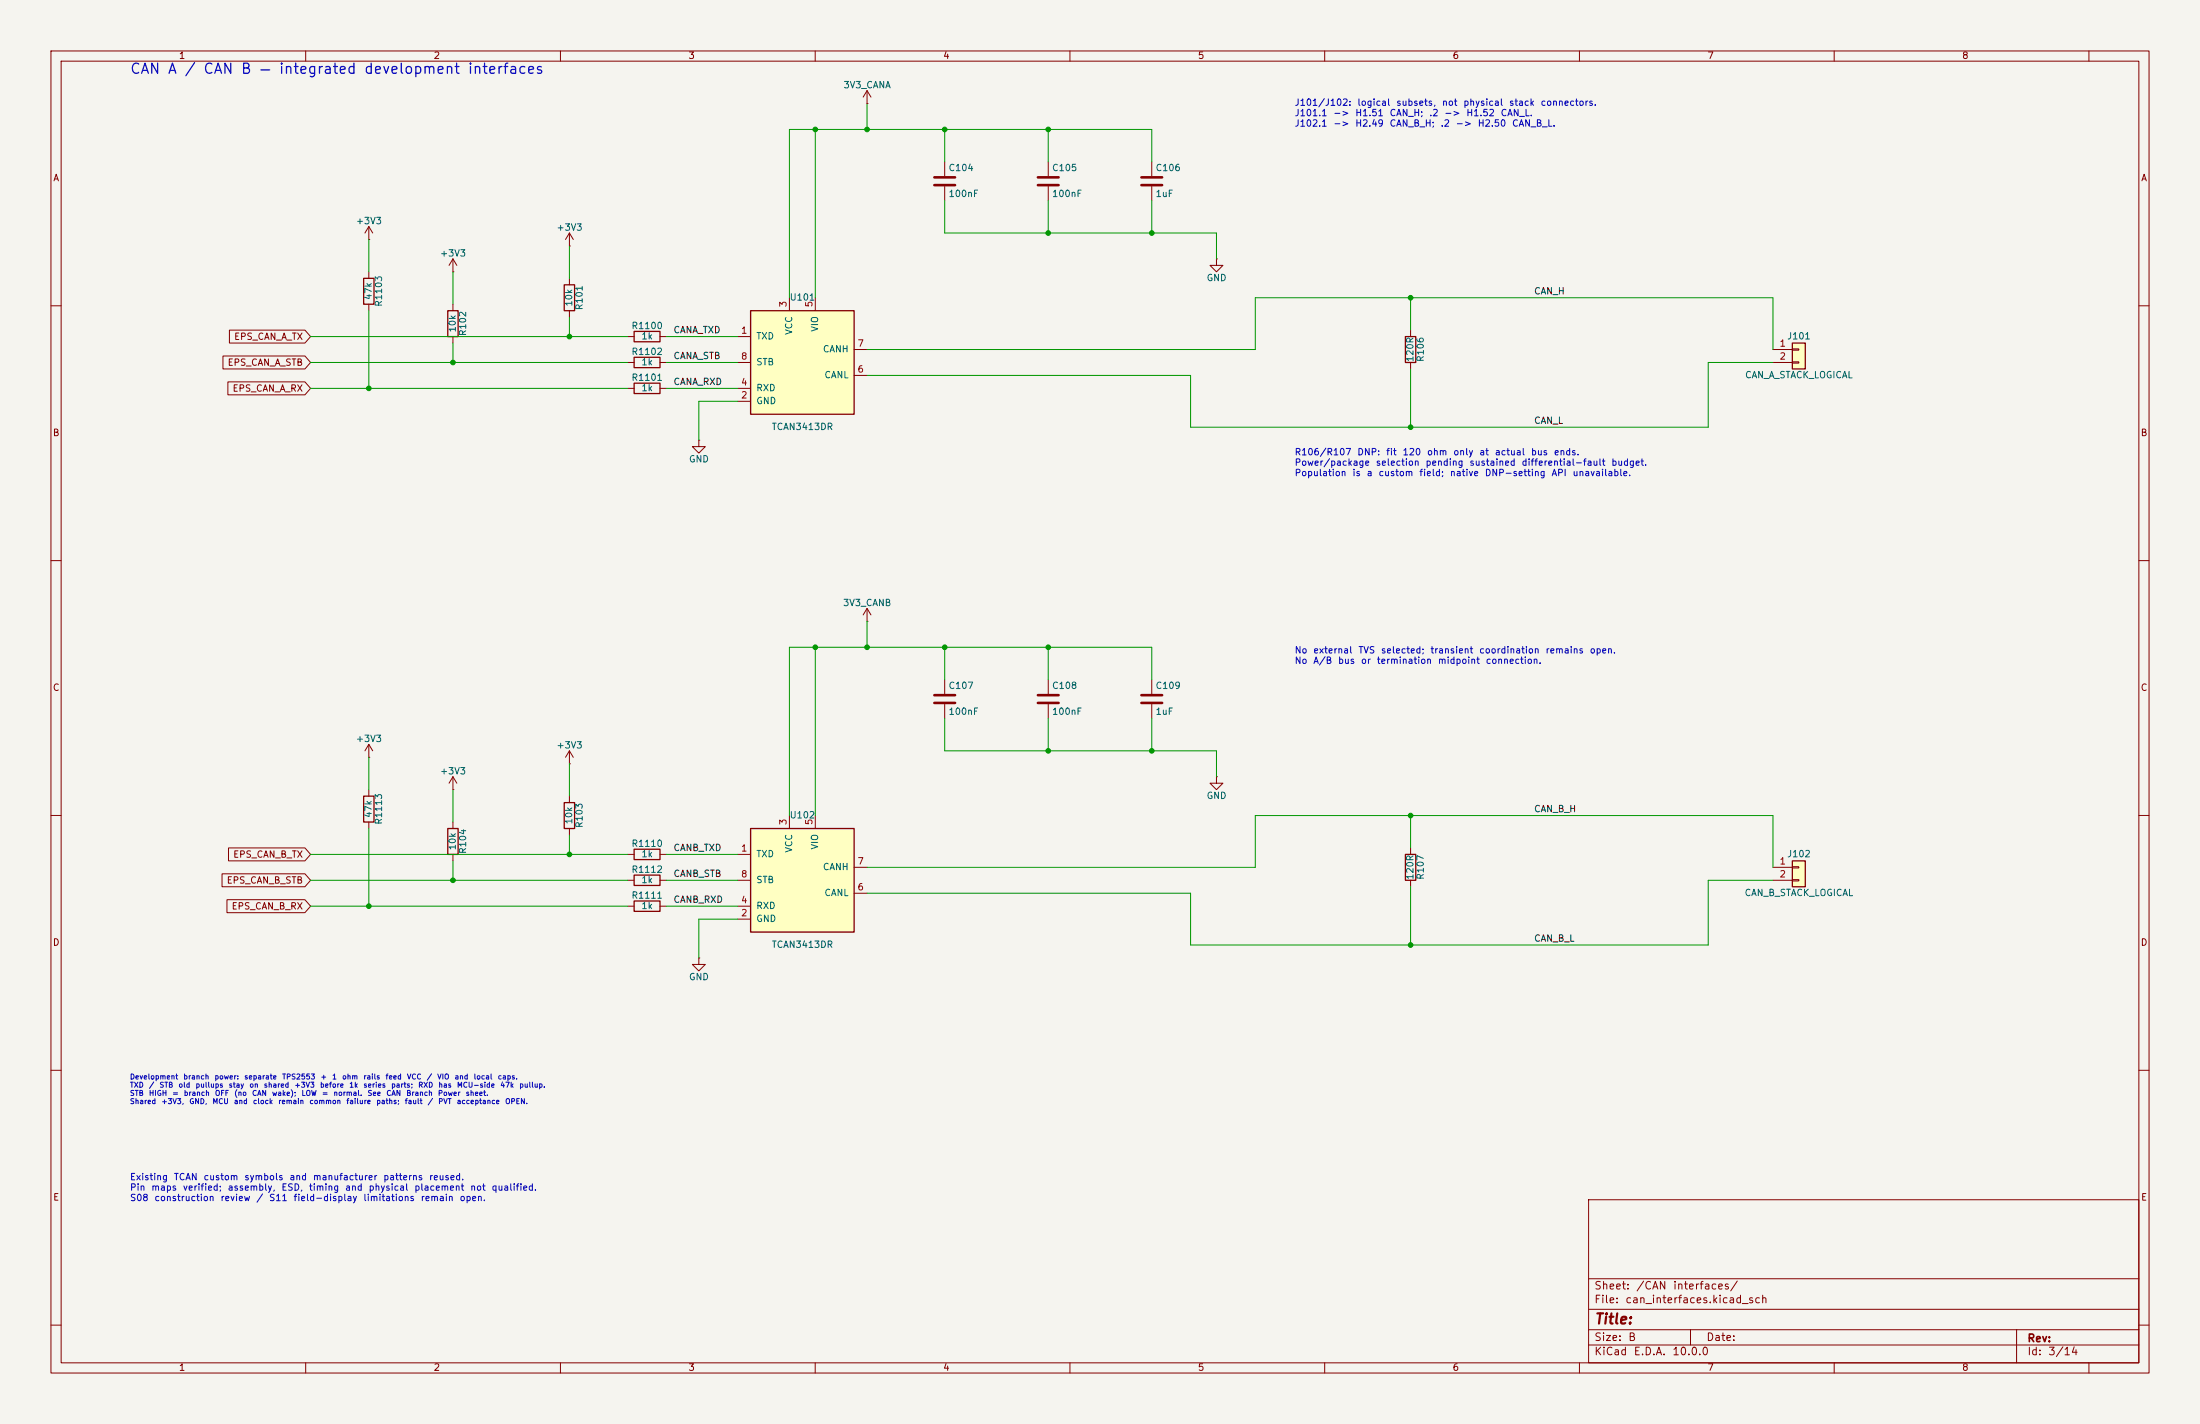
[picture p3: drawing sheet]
<svg xmlns="http://www.w3.org/2000/svg" width="432mm" height="279mm" viewBox="0 0 432 279" stroke-linecap="round" stroke-linejoin="round" font-family="sans-serif">
<path d="M0 0h431.8v279.4h-431.8z" fill="#f5f4ef" stroke="#f5f4ef" stroke-width=".2"/>
<g fill="none" stroke="#840000" stroke-width=".2">
<path d="M10 10h411.8v259.4h-411.8zM12 12h407.8v255.4h-407.8zM60 10v2M110 10v2M160 10v2M210 10v2M260 10v2M310 10v2M360 10v2M410 10v2M185.4 31.8v2.7M185.4 36.6v2.8"/>
<path d="M205.7 31.8v2.7M205.7 36.6v2.8M72.4 47h.1M72.4 44.5v2.5M72.4 53.3v1.3M72.4 59.7v1.3M72.4 44.5l-.8 1.2M72.4 44.5l.8 1.2M88.9 53.3h.1M88.9 50.8l-.8 1.3M88.9 50.8l.8 1.3M88.9 50.8v2.5"/>
<path d="M111.8 48.3h.1M111.8 45.7l-.8 1.3M111.8 45.7l.7 1.3M111.8 45.7v2.6M111.8 54.6v1.3M10 60h2M111.8 61v1.2M123.2 66h1.3M129.5 66h1.3M276.9 64.8v1.2M276.9 71.1v1.3M419.8 60h2"/>
<path d="M10 110h2M170.2 119.4l-.8 1.3M170.2 119.4l.7 1.3M170.2 119.4v2.5M419.8 110h2M170.2 121.9h.1M10 160h2M72.4 154.9v1.3M419.8 160h2M72.4 161.3v1.3M10 210h2M419.8 210h2"/>
<path d="M311.8 235.4h108v32h-108zM10 260h2M311.8 256.9h108M311.8 250.9h108M419.8 260h2M60 267.4v2M110 267.4v2M160 267.4v2M210 267.4v2M260 267.4v2M310 267.4v2M311.8 263.9h108"/>
<path d="M311.8 260.9h108M331.8 260.9v3M360 267.4v2M395.8 260.9v6.5M410 267.4v2"/>
</g>
<path d="M71.4 54.6h2v5.1h-2zM110.7 55.9h2.1v5.1h-2.1zM124.5 65h5v2.1h-5zM275.8 66h2.1v5.1h-2.1zM71.4 156.2h2v5.1h-2z" fill="none" stroke="#840000" stroke-width=".25"/>
<path d="M183.4 34.8h4.1M183.4 36.3h4.1M203.7 34.8h4.1M203.7 36.3h4.1" fill="none" stroke="#840000" stroke-width=".51"/>
<path d="M147.3 61h20.3v20.3h-20.3z" fill="#ffffc2"/>
<path d="M87.9 61h2v5h-2zM147.3 61h20.3v20.3h-20.3zM110.7 157.5h2.1v5.1h-2.1zM124.5 171.7h5v2h-5zM124.5 166.6h5v2.1h-5zM124.5 176.8h5v2h-5z" fill="none" stroke="#840000" stroke-width=".25"/>
<g fill="none" stroke="#840000" stroke-width=".2">
<path d="M226.1 31.8v2.7M226.1 36.6v2.8M88.9 59.7v1.3M154.9 58.4v2.6M160 58.4v2.6M238.8 50.8v1.3h1.2l-1.2 1.2-1.3-1.2h1.3M238.8 50.8h.1M88.9 66v1.3M144.8 66h2.5M144.8 78.7h2.5M144.8 76.2h2.5M144.8 71.1h2.5"/>
<path d="M167.6 73.7h2.6M167.6 68.6h2.6M137.2 86.4v1.2h1.2l-1.2 1.3-1.3-1.3h1.3M137.2 86.4h.1M226.1 133.4v2.7M226.1 138.2v2.8M72.4 148.6h.1M72.4 146.1l-.8 1.2M72.4 146.1l.8 1.2M72.4 146.1v2.5M111.8 149.9h.1M111.8 147.3l-.8 1.3"/>
<path d="M111.8 147.3l.7 1.3M111.8 147.3v2.6M111.8 156.2v1.3M111.8 162.6v1.2M123.2 172.7h1.3M123.2 167.6h1.3M123.2 177.8h1.3M129.5 172.7h1.3M129.5 167.6h1.3M129.5 177.8h1.3M137.2 188v1.2h1.2l-1.2 1.3-1.3-1.3h1.3M137.2 188h.1"/>
</g>
<path d="M224 34.8h4.1M224 36.3h4.1M224 136.4h4.1M224 137.9h4.1" fill="none" stroke="#840000" stroke-width=".51"/>
<path d="M351.8 67.3h2.5v5.1h-2.5z" fill="#ffffc2"/>
<path d="M124.5 75.2h5v2h-5zM351.8 67.3h2.5v5.1h-2.5zM275.8 167.6h2.1v5.1h-2.1z" fill="none" stroke="#840000" stroke-width=".25"/>
<path d="M170.2 17.8l-.8 1.3M170.2 17.8l.7 1.3M170.2 17.8v2.5M170.2 20.3h.1M123.2 76.2h1.3M129.5 76.2h1.3M348 68.6h3.8M348 71.1h3.8M351.8 68.5h1.3v.2h-1.3zM351.8 71h1.3v.2h-1.3zM276.9 166.4v1.2M276.9 172.7v1.3" fill="none" stroke="#840000" stroke-width=".2"/>
<path d="M351.8 168.9h2.5v5.1h-2.5z" fill="#ffffc2"/>
<path d="M124.5 70.1h5v2h-5zM351.8 168.9h2.5v5.1h-2.5z" fill="none" stroke="#840000" stroke-width=".25"/>
<path d="M123.2 71.1h1.3M129.5 71.1h1.3M348 170.2h3.8M348 172.7h3.8M351.8 170.1h1.3v.2h-1.3zM351.8 172.6h1.3v.2h-1.3z" fill="none" stroke="#840000" stroke-width=".2"/>
<path d="M147.3 162.6h20.3v20.3h-20.3z" fill="#ffffc2"/>
<path d="M87.9 162.6h2v5h-2zM147.3 162.6h20.3v20.3h-20.3z" fill="none" stroke="#840000" stroke-width=".25"/>
<g fill="none" stroke="#840000" stroke-width=".2">
<path d="M43.8 69.8h16l1.2 1.3-1.2 1.3h-16zM44.7 74.9h15.1l1.2 1.3-1.2 1.3h-15.1zM45 64.8h14.8l1.2 1.2-1.2 1.3h-14.8zM185.4 133.4v2.7M185.4 138.2v2.8M205.7 133.4v2.7M205.7 138.2v2.8M88.9 154.9h.1M88.9 152.4v2.5M88.9 152.4l-.8 1.3M88.9 152.4l.8 1.3M238.8 152.4v1.3h1.2l-1.2 1.2-1.3-1.2h1.3"/>
<path d="M238.8 152.4h.1M43.6 171.4h16.2l1.2 1.3-1.2 1.3h-16.2zM44.5 176.5h15.3l1.2 1.3-1.2 1.3h-15.3zM44.8 166.4h15l1.2 1.2-1.2 1.3h-15zM88.9 161.3v1.3M88.9 167.6v1.3M144.8 167.6h2.5M144.8 177.8h2.5M144.8 172.7h2.5M154.9 160v2.6M160 160v2.6M167.6 175.3h2.6"/>
<path d="M167.6 170.2h2.6M144.8 180.3h2.5"/>
</g>
<path d="M183.4 136.4h4.1M183.4 137.9h4.1M203.7 136.4h4.1M203.7 137.9h4.1" fill="none" stroke="#840000" stroke-width=".51"/>
<g fill="none" stroke="#009600" stroke-width=".2">
<path d="M160 25.4v33M170.2 20.3v5.1M185.4 25.4v6.4M185.4 39.4v6.3h53.4v5.1M205.7 25.4v6.4M205.7 39.4v6.3M226.1 31.8v-6.4h-71.2v33M226.1 39.4v6.3M72.4 47v6.3M88.9 53.3v6.4M111.8 48.3v6.3M276.9 58.4v6.4"/>
<path d="M61 71.1h62.2M61 66h62.2M61 76.2h62.2M72.4 61v15.2M88.9 67.3v3.8M111.8 62.2v3.8M130.8 71.1h14M130.8 66h14M130.8 76.2h14M144.8 78.7h-7.6v7.7M170.2 68.6h76.2v-10.2h101.6v10.2M276.9 72.4v11.4"/>
<path d="M348 71.1h-12.7v12.7h-101.6v-10.1h-63.5M160 127v33M170.2 121.9v5.1M185.4 127v6.4M205.7 127v6.4M226.1 133.4v-6.4h-71.2v33M72.4 148.6v6.3M88.9 154.9v6.4M111.8 149.9v6.3M185.4 141v6.3h53.4v5.1M205.7 141v6.3M226.1 141v6.3"/>
<path d="M61 172.7h62.2M61 167.6h62.2M61 177.8h62.2M72.4 162.6v15.2M88.9 168.9v3.8M111.8 163.8v3.8M130.8 172.7h14M130.8 167.6h14M130.8 177.8h14M170.2 170.2h76.2v-10.2h101.6v10.2M276.9 160v6.4M276.9 174v11.4"/>
<path d="M348 172.7h-12.7v12.7h-101.6v-10.1h-63.5M144.8 180.3h-7.6v7.7"/>
</g>
<g fill="#009600" stroke="#009600" stroke-width=".2">
<circle cx="185.4" cy="25.4" r=".46"/>
<circle cx="170.2" cy="25.4" r=".46"/>
<circle cx="160" cy="25.4" r=".46"/>
<circle cx="205.7" cy="25.4" r=".46"/>
<circle cx="276.9" cy="83.8" r=".46"/>
<circle cx="276.9" cy="160" r=".46"/>
<circle cx="276.9" cy="185.4" r=".46"/>
<circle cx="226.1" cy="147.3" r=".46"/>
<circle cx="205.7" cy="45.7" r=".46"/>
<circle cx="226.1" cy="45.7" r=".46"/>
<circle cx="276.9" cy="58.4" r=".46"/>
<circle cx="185.4" cy="127" r=".46"/>
<circle cx="170.2" cy="127" r=".46"/>
<circle cx="160" cy="127" r=".46"/>
<circle cx="205.7" cy="147.3" r=".46"/>
<circle cx="205.7" cy="127" r=".46"/>
<circle cx="88.9" cy="172.7" r=".46"/>
<circle cx="72.4" cy="177.8" r=".46"/>
<circle cx="111.8" cy="167.6" r=".46"/>
<circle cx="72.4" cy="76.2" r=".46"/>
<circle cx="88.9" cy="71.1" r=".46"/>
<circle cx="111.8" cy="66" r=".46"/>
</g>
<g font-size="2" fill="#0000c2">
<text x="25.4" y="15">CAN</text>
<text x="32.8" y="15">A</text>
<text x="36.1" y="15">/</text>
<text x="39.8" y="15">CAN</text>
<text x="47.2" y="15">B</text>
<text x="50.7" y="15">—</text>
<text x="54.6" y="15">integrated</text>
<text x="71.3" y="15">development</text>
<text x="91.7" y="15">interfaces</text>
</g>
<text font-size="2" fill="#840000" x="312.8" y="260.3">Title:</text>
<g font-size="1.5" fill="#840000">
<text x="312.8" y="256.1">File:</text>
<text x="312.8" y="253.4">Sheet:</text>
<text x="318.9" y="256.1">can_interfaces.kicad_sch</text>
<text x="321" y="253.4">/CAN</text>
<text x="328.3" y="253.4">interfaces/</text>
<text x="312.8" y="263.5">Size:</text>
<text x="319.5" y="263.5">B</text>
<text x="334.8" y="263.5">Date:</text>
<text x="397.8" y="263.7">Rev:</text>
<text x="312.8" y="266.3">KiCad</text>
<text x="320.5" y="266.3">E.D.A.</text>
<text x="328.1" y="266.3">10.0.0</text>
<text x="397.8" y="266.3">Id:</text>
<text x="401.9" y="266.3">3/14</text>
</g>
<g font-size="1.3" fill="#840000">
<text x="35" y="11.9">1</text>
<text x="85" y="11.9">2</text>
<text x="135" y="11.9">3</text>
<text x="185" y="11.9">4</text>
<text x="235" y="11.9">5</text>
<text x="285" y="11.9">6</text>
<text x="335" y="11.9">7</text>
<text x="385" y="11.9">8</text>
<text x="10.3" y="35.9">A</text>
<text x="420.1" y="35.9">A</text>
<text x="45.8" y="67">EPS_CAN_A_TX</text>
<text x="44.6" y="72.1">EPS_CAN_A_STB</text>
<text x="45.5" y="77.2">EPS_CAN_A_RX</text>
<text x="10.3" y="85.9">B</text>
<text x="420.1" y="85.9">B</text>
<text x="10.3" y="135.9">C</text>
<text x="420.1" y="135.9">C</text>
<text x="44.4" y="173.7">EPS_CAN_B_STB</text>
<text x="45.7" y="168.6">EPS_CAN_B_TX</text>
<text x="45.4" y="178.8">EPS_CAN_B_RX</text>
<text x="10.3" y="185.9">D</text>
<text x="420.1" y="185.9">D</text>
<text x="10.3" y="235.9">E</text>
<text x="420.1" y="235.9">E</text>
<text x="35" y="269.3">1</text>
<text x="85" y="269.3">2</text>
<text x="135" y="269.3">3</text>
<text x="185" y="269.3">4</text>
<text x="235" y="269.3">5</text>
<text x="285" y="269.3">6</text>
<text x="335" y="269.3">7</text>
<text x="385" y="269.3">8</text>
</g>
<g font-size="1.3" fill="#006464">
<text x="165.5" y="17.6">3V3_CANA</text>
<text x="186.1" y="33.9">C104</text>
<text x="206.4" y="33.9">C105</text>
<text x="226.7" y="33.9">C106</text>
<text x="186.1" y="39">100nF</text>
<text x="206.4" y="39">100nF</text>
<text x="226.7" y="39">1uF</text>
<text x="69.7" y="44.3">+3V3</text>
<text x="109.1" y="45.6">+3V3</text>
<text x="86.3" y="50.6">+3V3</text>
<text x="73.3" y="59" transform="rotate(-90 73.3 59)">47k</text>
<text x="154.9" y="59.3">U101</text>
<text x="236.7" y="55.5">GND</text>
<text x="75.3" y="60.3" transform="rotate(-90 75.3 60.3)">R1103</text>
<text x="89.8" y="65.3" transform="rotate(-90 89.8 65.3)">10k</text>
<text x="112.6" y="60.2" transform="rotate(-90 112.6 60.2)">10k</text>
<text x="114.7" y="61" transform="rotate(-90 114.7 61)">R101</text>
<text x="123.8" y="64.9">R1100</text>
<text x="155.8" y="65.8" transform="rotate(-90 155.8 65.8)">VCC</text>
<text x="160.9" y="65.2" transform="rotate(-90 160.9 65.2)">VIO</text>
<text x="91.8" y="66.1" transform="rotate(-90 91.8 66.1)">R102</text>
<text x="123.8" y="70">R1102</text>
<text x="125.8" y="66.9">1k</text>
<text x="125.8" y="72">1k</text>
<text x="148.3" y="66.9">TXD</text>
<text x="148.3" y="72">STB</text>
<text x="161.4" y="69.4">CANH</text>
<text x="277.7" y="71.1" transform="rotate(-90 277.7 71.1)">120R</text>
<text x="279.8" y="71.1" transform="rotate(-90 279.8 71.1)">R106</text>
<text x="350.7" y="66.9">J101</text>
<text x="123.8" y="75">R1101</text>
<text x="125.8" y="77.1">1k</text>
<text x="148.3" y="77.1">RXD</text>
<text x="161.7" y="74.5">CANL</text>
<text x="342.4" y="74.5">CAN_A_STACK_LOGICAL</text>
<text x="148.3" y="79.6">GND</text>
<text x="151.4" y="84.7">TCAN3413DR</text>
<text x="135.1" y="91">GND</text>
<text x="165.4" y="119.2">3V3_CANB</text>
<text x="186.1" y="135.5">C107</text>
<text x="206.4" y="135.5">C108</text>
<text x="226.7" y="135.5">C109</text>
<text x="186.1" y="140.6">100nF</text>
<text x="206.4" y="140.6">100nF</text>
<text x="226.7" y="140.6">1uF</text>
<text x="69.7" y="145.9">+3V3</text>
<text x="109.1" y="147.2">+3V3</text>
<text x="86.3" y="152.2">+3V3</text>
<text x="73.3" y="160.6" transform="rotate(-90 73.3 160.6)">47k</text>
<text x="75.3" y="161.9" transform="rotate(-90 75.3 161.9)">R1113</text>
<text x="112.6" y="161.8" transform="rotate(-90 112.6 161.8)">10k</text>
<text x="154.9" y="160.9">U102</text>
<text x="236.7" y="157.1">GND</text>
<text x="89.8" y="166.9" transform="rotate(-90 89.8 166.9)">10k</text>
<text x="91.8" y="167.7" transform="rotate(-90 91.8 167.7)">R104</text>
<text x="114.7" y="162.6" transform="rotate(-90 114.7 162.6)">R103</text>
<text x="123.8" y="166.5">R1110</text>
<text x="155.8" y="167.4" transform="rotate(-90 155.8 167.4)">VCC</text>
<text x="160.9" y="166.8" transform="rotate(-90 160.9 166.8)">VIO</text>
<text x="123.8" y="171.6">R1112</text>
<text x="125.8" y="173.6">1k</text>
<text x="125.8" y="168.5">1k</text>
<text x="148.3" y="168.5">TXD</text>
<text x="148.3" y="173.6">STB</text>
<text x="161.4" y="171">CANH</text>
<text x="277.7" y="172.7" transform="rotate(-90 277.7 172.7)">120R</text>
<text x="279.8" y="172.7" transform="rotate(-90 279.8 172.7)">R107</text>
<text x="350.7" y="168.5">J102</text>
<text x="123.8" y="176.6">R1111</text>
<text x="125.8" y="178.7">1k</text>
<text x="148.3" y="178.7">RXD</text>
<text x="161.7" y="176.1">CANL</text>
<text x="342.3" y="176.1">CAN_B_STACK_LOGICAL</text>
<text x="148.3" y="181.2">GND</text>
<text x="151.4" y="186.3">TCAN3413DR</text>
<text x="135.1" y="192.6">GND</text>
</g>
<g font-size="1.3" fill="#0000c2">
<text x="254" y="21.1">J101/J102:</text>
<text x="254" y="23.1">J101.1</text>
<text x="261.6" y="23.1">-&gt;</text>
<text x="265.9" y="23.1">H1.51</text>
<text x="266.3" y="21.1">logical</text>
<text x="272.6" y="23.1">CAN_H;</text>
<text x="273.9" y="21.1">subsets,</text>
<text x="280.4" y="23.1">.2</text>
<text x="282.9" y="21.1">not</text>
<text x="283.4" y="23.1">-&gt;</text>
<text x="287.1" y="21.1">physical</text>
<text x="287.7" y="23.1">H1.52</text>
<text x="294.4" y="23.1">CAN_L.</text>
<text x="296.1" y="21.1">stack</text>
<text x="302.3" y="21.1">connectors.</text>
<text x="254" y="25.2">J102.1</text>
<text x="261.6" y="25.2">-&gt;</text>
<text x="265.9" y="25.2">H2.49</text>
<text x="272.6" y="25.2">CAN_B_H;</text>
<text x="282.6" y="25.2">.2</text>
<text x="285.6" y="25.2">-&gt;</text>
<text x="289.9" y="25.2">H2.50</text>
<text x="296.7" y="25.2">CAN_B_L.</text>
<text x="254" y="89.6">R106/R107</text>
<text x="266.3" y="89.6">DNP:</text>
<text x="271.9" y="89.6">fit</text>
<text x="275.2" y="89.6">120</text>
<text x="280" y="89.6">ohm</text>
<text x="285.1" y="89.6">only</text>
<text x="290.2" y="89.6">at</text>
<text x="293.3" y="89.6">actual</text>
<text x="300.4" y="89.6">bus</text>
<text x="304.9" y="89.6">ends.</text>
<text x="254" y="91.7">Power/package</text>
<text x="254" y="93.7">Population</text>
<text x="265.3" y="93.7">is</text>
<text x="268.1" y="93.7">a</text>
<text x="269.9" y="91.7">selection</text>
<text x="270.5" y="93.7">custom</text>
<text x="278.5" y="93.7">field;</text>
<text x="279.7" y="91.7">pending</text>
<text x="284.5" y="93.7">native</text>
<text x="288.3" y="91.7">sustained</text>
<text x="291.3" y="93.7">DNP-setting</text>
<text x="298.5" y="91.7">differential-fault</text>
<text x="304.4" y="93.7">API</text>
<text x="308.5" y="93.7">unavailable.</text>
<text x="316.2" y="91.7">budget.</text>
<text x="254" y="128.5">No</text>
<text x="254" y="130.6">No</text>
<text x="257.7" y="128.5">external</text>
<text x="257.7" y="130.6">A/B</text>
<text x="262.5" y="130.6">bus</text>
<text x="266.5" y="128.5">TVS</text>
<text x="267" y="130.6">or</text>
<text x="270.1" y="130.6">termination</text>
<text x="270.9" y="128.5">selected;</text>
<text x="280.6" y="128.5">transient</text>
<text x="282.1" y="130.6">midpoint</text>
<text x="290.2" y="128.5">coordination</text>
<text x="291.5" y="130.6">connection.</text>
<text x="303.2" y="128.5">remains</text>
<text x="311.9" y="128.5">open.</text>
<text x="25.4" y="231.9">Existing</text>
<text x="25.4" y="233.9">Pin</text>
<text x="29.6" y="233.9">maps</text>
<text x="34" y="231.9">TCAN</text>
<text x="35.8" y="233.9">verified;</text>
<text x="39.8" y="231.9">custom</text>
<text x="44.6" y="233.9">assembly,</text>
<text x="47.8" y="231.9">symbols</text>
<text x="55.1" y="233.9">ESD,</text>
<text x="56.7" y="231.9">and</text>
<text x="60.5" y="233.9">timing</text>
<text x="61.3" y="231.9">manufacturer</text>
<text x="67.6" y="233.9">and</text>
<text x="72.2" y="233.9">physical</text>
<text x="75.1" y="231.9">patterns</text>
<text x="81.2" y="233.9">placement</text>
<text x="84.1" y="231.9">reused.</text>
<text x="92.2" y="233.9">not</text>
<text x="96.4" y="233.9">qualified.</text>
<text x="25.4" y="236">S08</text>
<text x="30.2" y="236">construction</text>
<text x="43.2" y="236">review</text>
<text x="50.2" y="236">/</text>
<text x="52.7" y="236">S11</text>
<text x="57.5" y="236">field-display</text>
<text x="71.2" y="236">limitations</text>
<text x="82.5" y="236">remain</text>
<text x="90.1" y="236">open.</text>
</g>
<g font-size="1.3" fill="#0f0f0f">
<text x="301" y="58.1">CAN_H</text>
<text x="132.1" y="65.7">CANA_TXD</text>
<text x="132.1" y="70.8">CANA_STB</text>
<text x="132.1" y="75.9">CANA_RXD</text>
<text x="301" y="83.5">CAN_L</text>
<text x="301" y="159.7">CAN_B_H</text>
<text x="132.1" y="167.3">CANB_TXD</text>
<text x="132.1" y="172.4">CANB_STB</text>
<text x="132.1" y="177.5">CANB_RXD</text>
<text x="301" y="185.1">CAN_B_L</text>
</g>
<g font-size="1.3" fill="#a90000">
<text x="145.3" y="65.8">1</text>
<text x="154.7" y="60.4" transform="rotate(-90 154.7 60.4)">3</text>
<text x="159.8" y="60.4" transform="rotate(-90 159.8 60.4)">5</text>
<text x="145.3" y="70.9">8</text>
<text x="168.2" y="68.3">7</text>
<text x="349.2" y="68.3">1</text>
<text x="349.2" y="70.9">2</text>
<text x="145.3" y="75.9">4</text>
<text x="168.2" y="73.4">6</text>
<text x="145.3" y="78.5">2</text>
<text x="154.7" y="162" transform="rotate(-90 154.7 162)">3</text>
<text x="159.8" y="162" transform="rotate(-90 159.8 162)">5</text>
<text x="145.3" y="167.4">1</text>
<text x="145.3" y="172.5">8</text>
<text x="168.2" y="169.9">7</text>
<text x="349.2" y="169.9">1</text>
<text x="349.2" y="172.5">2</text>
<text x="145.3" y="177.5">4</text>
<text x="168.2" y="175">6</text>
<text x="145.3" y="180.1">2</text>
</g>
<g font-size="1" fill="#0000c2">
<text x="25.4" y="212">Development</text>
<text x="25.4" y="213.6">TXD</text>
<text x="25.4" y="215.2">STB</text>
<text x="29.1" y="213.6">/</text>
<text x="29.1" y="215.2">HIGH</text>
<text x="31.2" y="213.6">STB</text>
<text x="33.7" y="215.2">=</text>
<text x="34.9" y="213.6">old</text>
<text x="35.9" y="212">branch</text>
<text x="36" y="215.2">branch</text>
<text x="38.3" y="213.6">pullups</text>
<text x="42" y="212">power:</text>
<text x="42.1" y="215.2">OFF</text>
<text x="44.8" y="213.6">stay</text>
<text x="45.9" y="215.2">(no</text>
<text x="47.8" y="212">separate</text>
<text x="48.8" y="213.6">on</text>
<text x="49.4" y="215.2">CAN</text>
<text x="51.7" y="213.6">shared</text>
<text x="53.3" y="215.2">wake);</text>
<text x="55.3" y="212">TPS2553</text>
<text x="57.7" y="213.6">+3V3</text>
<text x="59.1" y="215.2">LOW</text>
<text x="62.7" y="213.6">before</text>
<text x="62.8" y="212">+</text>
<text x="63.1" y="215.2">=</text>
<text x="65.1" y="212">1</text>
<text x="65.4" y="215.2">normal.</text>
<text x="67.1" y="212">ohm</text>
<text x="68.4" y="213.6">1k</text>
<text x="71.2" y="212">rails</text>
<text x="71.2" y="213.6">series</text>
<text x="72" y="215.2">See</text>
<text x="75.6" y="212">feed</text>
<text x="75.7" y="215.2">CAN</text>
<text x="76.7" y="213.6">parts;</text>
<text x="79.6" y="215.2">Branch</text>
<text x="79.8" y="212">VCC</text>
<text x="82" y="213.6">RXD</text>
<text x="83.7" y="212">/</text>
<text x="85.7" y="212">VIO</text>
<text x="85.9" y="215.2">Power</text>
<text x="86" y="213.6">has</text>
<text x="89.1" y="212">and</text>
<text x="89.6" y="213.6">MCU-side</text>
<text x="91.3" y="215.2">sheet.</text>
<text x="92.9" y="212">local</text>
<text x="97.6" y="212">caps.</text>
<text x="98.1" y="213.6">47k</text>
<text x="101.8" y="213.6">pullup.</text>
<text x="25.4" y="216.9">Shared</text>
<text x="31.6" y="216.9">+3V3,</text>
<text x="37.1" y="216.9">GND,</text>
<text x="41.6" y="216.9">MCU</text>
<text x="45.8" y="216.9">and</text>
<text x="49.5" y="216.9">clock</text>
<text x="54.5" y="216.9">remain</text>
<text x="60.6" y="216.9">common</text>
<text x="67.9" y="216.9">failure</text>
<text x="73.8" y="216.9">paths;</text>
<text x="79.4" y="216.9">fault</text>
<text x="83.8" y="216.9">/</text>
<text x="85.9" y="216.9">PVT</text>
<text x="89.6" y="216.9">acceptance</text>
<text x="99" y="216.9">OPEN.</text>
</g>
</svg>
